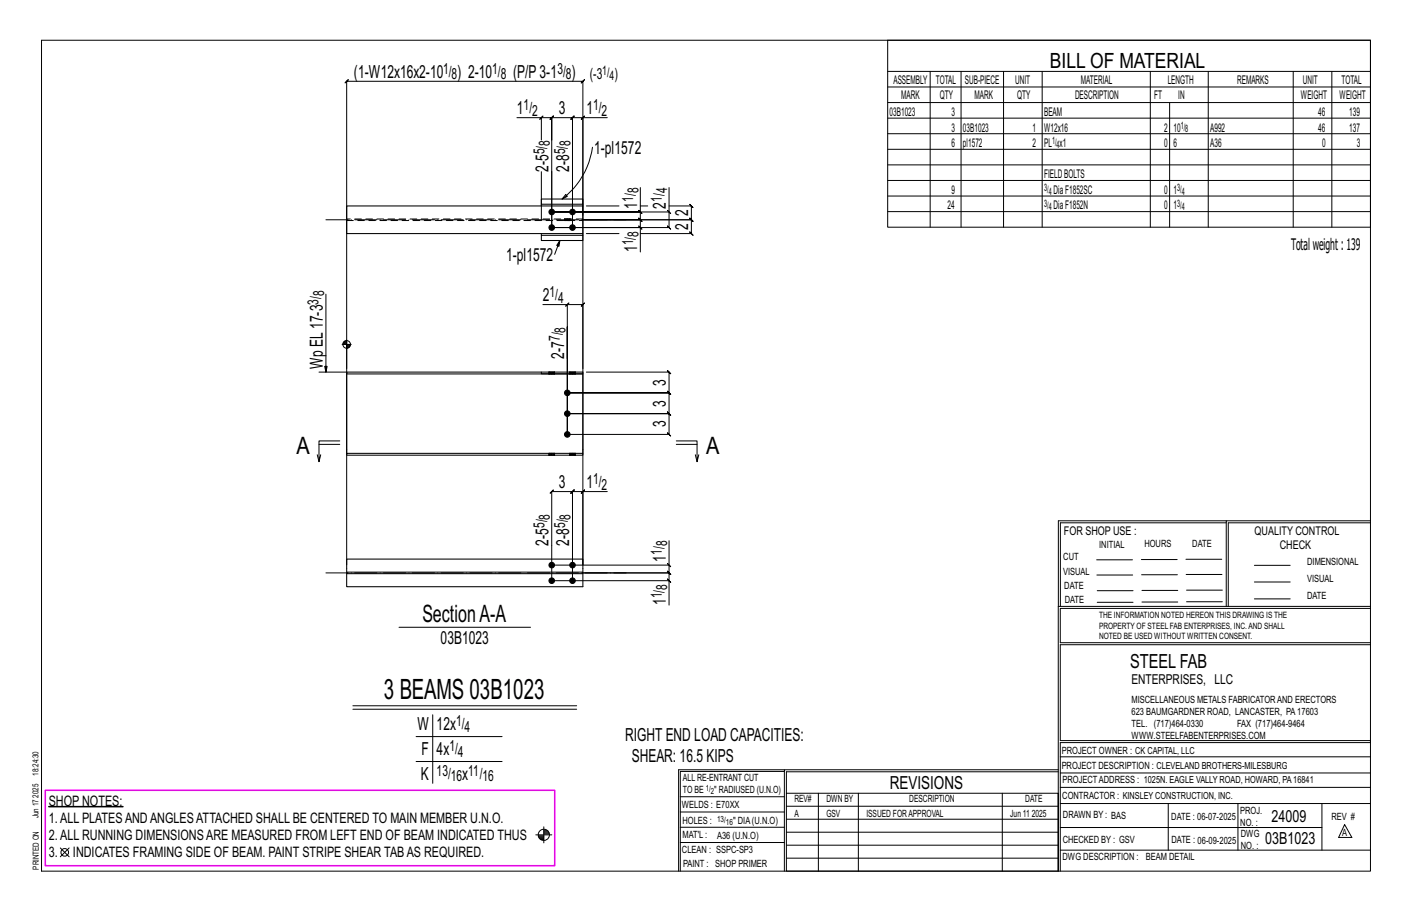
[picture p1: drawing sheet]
<svg xmlns="http://www.w3.org/2000/svg" width="432mm" height="279mm" viewBox="0 0 432 279" stroke-linecap="round" stroke-linejoin="round" font-family="sans-serif">
<g fill="#000" stroke="#000" stroke-width=".31">
<path d="M14.9 246.5h22.7v.2h-22.7z"/>
<circle cx="168.7" cy="69.6" r=".86"/>
<circle cx="168.7" cy="64.8" r=".86"/>
<circle cx="175.1" cy="64.8" r=".86"/>
<circle cx="175.1" cy="69.6" r=".86"/>
<circle cx="173.5" cy="120.1" r=".86"/>
<circle cx="173.5" cy="126.4" r=".86"/>
<circle cx="173.5" cy="132.8" r=".86"/>
<circle cx="168.7" cy="172.8" r=".86"/>
<circle cx="168.7" cy="177.5" r=".86"/>
<circle cx="175.1" cy="177.5" r=".86"/>
<circle cx="175.1" cy="172.8" r=".86"/>
</g>
<g fill="none" stroke="#000" stroke-width=".31">
<path d="M12.7 12.3h406.4v254h-406.4zM271.5 12.3h147.6v57.2h-147.6zM158.1 36h7.4v6.8M165.5 36h3.2l-.5 .5 1-1-.5 .5v6.8v-6.8l-.5 .5 1-1-.5 .5h6.4l-.5 .5 1-1-.5 .5v16.5M166 35.5l-1 1zM178.2 36h-3.1l.5-.5-1 1 .5-.5v33.6M178.7 35.5l-1 1zM185.7 36h-7.5v29.8M271.5 21.8h147.6M271.5 26.6h147.6M271.5 31.4h147.6M271.5 36.1h147.6"/>
<path d="M284.5 21.8v47.7M293.9 21.8v47.7M306.9 21.8v47.7M318.7 21.8v47.7M351.8 21.8v47.7M357.7 31.4v38.1M369.5 21.8v47.7M395.5 21.8v47.7M407.3 21.8v47.7M165.5 52.5v14.7M168.7 52.5v17.1zM168.7 42.8v26.8"/>
<path d="M173 59.4l.5 .6-1.6 .8zM175.1 52.5v17.1zM181.2 45a24 24 0 0 1-9.3 15.8M195.8 57.3v7.5h-27.1h35.9v-7.5M271.5 40.9h147.6M271.5 45.6h147.6M271.5 50.4h147.6M271.5 55.2h147.6M271.5 59.9h147.6M171.2 73.5l-1 1.5 .7 .3 .3-1.8-1.6 4.3M178.2 67.2h17.6l-.5-.5 1 1-.5-.5v2.4M178.2 67.2h33.2l-.5-.5 1 1-.5-.5v4.2l-.5-.5 1 1-.5-.5h-15.6"/>
<path d="M179.3 71.4h10M179.3 63h10M195.3 64.3l1 1zM195.3 69.1l1 1zM195.8 64.8v2.4l-.5-.5 1 1-.5-.5h-17.6M195.8 63h2.3M204.1 64.3l1 1zM204.6 64.8v4.8l-.5-.5 1 1-.5-.5h-35.9h27.1v7.4M204.6 63h6.8l-.5-.5 1 1-.5-.5v4.2l-.5-.5 1 1-.5-.5h-33.2M271.5 64.7h147.6M99.7 89.9v23.8l-.4-1.7h.7l-.3 1.7M166 93.1h7.5v39.7v-32.9v9.7"/>
<path d="M173.5 93.1h4.7l-.5 .5 1-1-.5 .5v19.6M174 92.6l-1 1zM97.6 113.7h8.4M104.6 105.3h2.8M105 104.8v.5M105.2 104.5v.8M105.4 104.3v1M105.6 104.2v1.1M105.8 104.1v1.2M106 103.9v8.8M106.2 105.3v1.1M106.4 105.3v1.1"/>
<path d="M106.7 105.3v1M106.9 105.3v.8M107.1 105.3v.5M179.3 113.7h25.3l-.5-.5 1 1-.5-.5v6.4l-.5-.5 1 1-.5-.5h-31.1h31.1l-.5-.5 1 1-.5-.5v6.3l-.5-.5 1 1-.5-.5h-31.1h31.1l-.5-.5 1 1-.5-.5v6.4l-.5-.5 1 1-.5-.5h-31.1M97 139l.6 2.1M97.6 135.8h6.3M103.9 134.8h-6.3v6.3l.5-2.1M206.8 134.8h6.4v6.3l.5-2.1M206.8 135.8h6.4M212.6 139l.6 2.1M175.1 157.1v-6.8l.5-.5-1 1 .5-.5h-6.4l.5-.5-1 1 .5-.5v16.5M175.1 157.1v20.4"/>
<path d="M178.2 150.3l.5-.5-1 1zM178.2 150.3h-3.1l.5-.5-1 1 .5-.5v6.8M185.7 150.3h-7.5v22.4v-147.9l.5-.5-1 1 .5-.5h-72.2l.5-.5-1 1 .5-.5v147.9M375 159.8h-50.7v25.6M375 159.2h-51.3l-.1 107.1M419.1 159.2h-44.1v26.2M419.1 159.8h-43.5v25.6M168.7 166.8v10.7zM168.7 177.5h35.9v7.5M175.1 166.8v10.7zM204.1 172.3l1 1zM204.1 177l1 1z"/>
<path d="M204.6 165.3v7.5h-35.9M204.6 172.8v2.3l-.5-.5 1 1-.5-.5h-26.4h26.4l-.5-.5 1 1-.5-.5v2.4M335.4 171.1h10.9M335.4 175.8h11M349 171h11M349.1 175.7h11M362.7 171h10.9M362.7 175.6h11M383.6 172.8h11M383.6 177.9h11M122 191.8h40.2M323.7 185.4h95.4"/>
<path d="M335.5 184.1h11M335.5 180.6h11M349.2 184h11M349.2 180.5h11M362.9 180.4h10.9M362.9 184h10.9M383.6 183.1h11M419.1 186h-94.9v10.5h94.9M419.1 197.1h-94.9v29.3h94.9v.6h-94.9v39.3M107.9 215.7h68.5M107.9 216.8h68.5M132.3 218.5v21"/>
<path d="M127.2 225.2h26.3M127.2 232.8h26.3M239.9 235.8h-31.9v30.5M239.9 235.3h-32.4v31M323.6 235.3h-83.7v31M323.6 235.9h-83.1v6.6M324.2 236.3h94.9M324.2 231.4h94.9M18.4 259.2l2.7 2.7M21.1 259.2l-2.7 2.7M163.8 255.2h5M164.6 255.5h1.7"/>
<path d="M164.7 255.8h1.6M164.8 256.1h1.5M165 256.4h1.3M165.4 256.6h.9M166.3 252.8v4.9M166.3 254.1h1.3M166.3 253.8h.9M166.3 254.6h1.6M166.3 254.3h1.5M166.3 254.9h1.7M208 252.9h31.9M208 257.5h31.9"/>
<path d="M208 243.6h31.9M208 248.2h31.9M240.5 242.5h83.1v23.8h-83.1zM240.5 258.4h83.1M240.5 254.4h83.1M240.5 250.4h83.1M240.5 246.5h83.1M250.3 242.5v23.8M262.5 242.5v23.8M306.5 242.5v23.8M324.2 253h80.1M324.2 245.6h94.9"/>
<path d="M324.2 259.9h94.9M324.2 240.7h94.9M357.3 245.6v14.3M378.6 245.6v14.3M404.3 245.6v14.3M411.2 252.1l2.2 3.9h-4zM240.5 262.3h83.1"/>
<circle cx="106" cy="105.3" r="1.16"/>
<circle cx="166.3" cy="255.2" r="1.71"/>
<circle cx="19.8" cy="260.6" r="1.17"/>
</g>
<path d="M13.8 241.6h155.8v23h-155.8z" fill="none" stroke="#f0f" stroke-width=".5"/>
<g fill="none" stroke="#000" stroke-width=".32">
<path d="M106 63h72.2v8.4h-72.2zM165.5 71.9h12.7v1.6h-12.7zM165.5 60.8h12.7v1.6h-12.7zM165.5 62.4v.6M165.5 71.4v.5M172.6 66.9h.1M172.6 67.4h.1M174.3 66.9h.1M174.3 67.4h.1M178.2 62.4v.6M178.2 71.4v.5M106 114.3v24.3"/>
<path d="M165.5 113.7v.6h12.7v-.6h-72.2v.6h72.2v24.3M167.9 113.7h.1M167.9 114.3h.1M169.6 113.7h.1M169.6 114.3h.1M174.2 113.7h.1M174.2 114.3h.1M175.9 113.7h.1M175.9 114.3h.1M106 138.6h72.2v.5h-72.2zM167.9 138.6h.1M167.9 139.1v.1"/>
<path d="M169.6 138.6h.1M169.6 139.1v.1M174.2 138.6h.1M174.2 139.1v.1M175.9 138.6h.1M175.9 139.1v.1M106 174.9h72.2v.5h-72.2zM106 175.4v4h72.2v-4M106 174.9v-4h72.2v4"/>
</g>
<g fill="none" stroke="#000" stroke-width=".31" stroke-dasharray="2 1.4">
<path d="M106 67.4h72.2M172.6 66.9h.1M172.6 66.9v.5M172.7 67.4h-.1M172.9 67.4h-.2v-.5h.2M173.2 66.9h.3v.5h-.3zM173.2 67.4h-.3v-.5h.3M173.5 67.4h.3v-.5h.3M173.5 66.9h.3M173.8 67.4h.3v-.5h.2M174.1 67.4h.2v-.5M174.3 67.4v-.5"/>
<path d="M174.3 67.4h.1M178.2 66.9h-72.2M167.9 113.7v.6M167.9 113.7h.1M168.1 113.7h-.2v.6M168.4 113.7h-.3v.6h-.2M168.7 113.7h.4v.6h-.4zM168.7 113.7h-.3v.6h-.3M168.7 114.3h-.3M169.1 113.7h.2v.6h-.2M169.3 113.7h.2v.6h-.2M169.5 113.7h.1"/>
<path d="M169.6 114.3h-.1M169.6 114.3v-.6M174.2 113.7v.6M174.2 113.7h.1M174.5 113.7h-.2l-.1 .6M174.7 113.7h-.2v.6h-.2M175.1 113.7h.3v.6h-.3zM175.1 113.7h-.4v.6h-.2M175.1 114.3h-.4M175.4 113.7h.3v.6h-.3M175.7 113.7h.2v.6h-.2M175.9 113.7h.1"/>
<path d="M175.9 114.3h.1M175.9 114.3v-.6M167.9 138.6h.1M167.9 138.6v.5M167.9 139.2h.1M168.1 139.2h-.2v-.6h.2M168.4 138.6h.3v.6h-.3zM168.4 139.2h-.3v-.6h.3M168.7 139.2h.4v-.6h.2M168.7 138.6h.4M169.1 139.2h.2v-.6h.2M169.3 139.2h.2l.1-.6"/>
<path d="M169.6 139.1v-.5M169.6 139.2h-.1M174.2 138.6h.1M174.2 138.6v.5M174.3 139.2h-.1M174.5 139.2h-.2v-.6h.2M174.7 138.6h.4v.6h-.4zM174.7 139.2h-.2v-.6h.2M175.1 139.2h.3v-.6h.3M175.1 138.6h.3M175.4 139.2h.3v-.6h.2M175.7 139.2h.2v-.6"/>
<path d="M175.9 139.1v-.5M175.9 139.2h.1"/>
</g>
<path d="M99.7 67.2h91.8M99.7 175.1h91.8" fill="none" stroke="#000" stroke-width=".31" stroke-dasharray="6.8 1 0 1"/>
<text font-size="8.6" x="117.4" y="213.8">3 BEAMS 03B1023</text>
<g font-size="7.3">
<text x="90.7" y="138.7">A</text>
<text x="215.9" y="138.7">A</text>
<text x="129.2" y="190">SectionA-A</text>
</g>
<text font-size="6.4" x="321.1" y="20.7">BILL OF MATERIAL</text>
<text font-size="5.9" x="345.6" y="204.1">STEEL FAB</text>
<g font-size="5.5">
<text x="108.2" y="23.9">(1-W12x16x2-10</text>
<text x="139.9" y="23.9">) 2-10</text>
<text x="156.9" y="23.9">(P/P3-1</text>
<text x="174.8" y="23.9">)</text>
<text x="158.1" y="35">1</text>
<text x="170.9" y="35">3</text>
<text x="179.3" y="35">1</text>
<text x="181.7" y="46.9">1-pl1572</text>
<text x="167.7" y="52.5" transform="rotate(-90 167.7 52.5)">2-5</text>
<text x="174.1" y="52.5" transform="rotate(-90 174.1 52.5)">2-8</text>
<text x="194.8" y="63.7" transform="rotate(-90 194.8 63.7)">1</text>
<text x="203.6" y="63.7" transform="rotate(-90 203.6 63.7)">2</text>
<text x="210.4" y="70.3" transform="rotate(-90 210.4 70.3)">2</text>
<text x="210.4" y="66.1" transform="rotate(-90 210.4 66.1)">2</text>
<text x="194.8" y="77" transform="rotate(-90 194.8 77)">1</text>
<text x="154.7" y="79.7">1-pl1572</text>
<text x="166" y="92.1">2</text>
<text x="98.7" y="112.7" transform="rotate(-90 98.7 112.7)">Wp EL17-3</text>
<text x="172.5" y="109.6" transform="rotate(-90 172.5 109.6)">2-7</text>
<text x="203.6" y="117.9" transform="rotate(-90 203.6 117.9)">3</text>
<text x="203.6" y="124.3" transform="rotate(-90 203.6 124.3)">3</text>
<text x="203.6" y="130.6" transform="rotate(-90 203.6 130.6)">3</text>
<text x="170.9" y="149.3">3</text>
<text x="179.3" y="149.3">1</text>
<text x="167.7" y="166.8" transform="rotate(-90 167.7 166.8)">2-5</text>
<text x="174.1" y="166.8" transform="rotate(-90 174.1 166.8)">2-8</text>
<text x="203.6" y="171.7" transform="rotate(-90 203.6 171.7)">1</text>
<text x="203.6" y="185" transform="rotate(-90 203.6 185)">1</text>
<text x="134.8" y="196.7">03B1023</text>
<text x="127.7" y="223.2">W</text>
<text x="133.5" y="223.2">12x</text>
<text x="191.2" y="226.5">RIGHT END LOAD CAPACITIES:</text>
<text x="128.9" y="230.8">F</text>
<text x="133.5" y="230.8">4x</text>
<text x="193.2" y="233">SHEAR: 16.5 KIPS</text>
<text x="128.7" y="238.5">K</text>
<text x="141.4" y="238.5">x</text>
<text x="272.2" y="241.1">REVISIONS</text>
</g>
<g font-size="5.1">
<text x="388.9" y="251.3">24009</text>
<text x="386.9" y="258.1">03B1023</text>
</g>
<text font-size="4.9" x="394.8" y="76.4">Totalweight : 139</text>
<g font-size="4.7">
<text x="135.5" y="22.6">1/</text>
<text x="150.5" y="22.6">1/</text>
<text x="170.4" y="22.6">3/</text>
<text x="138.1" y="24.3">8</text>
<text x="153.1" y="24.3">8</text>
<text x="173.1" y="24.3">8</text>
<text x="180.4" y="24">(-3</text>
<text x="187.9" y="24">)</text>
<text x="160.1" y="33.7">1/</text>
<text x="162.7" y="35.4">2</text>
<text x="181.4" y="33.7">1/</text>
<text x="184" y="35.4">2</text>
<text x="166.5" y="47.2" transform="rotate(-90 166.5 47.2)">5/</text>
<text x="168.1" y="44.5" transform="rotate(-90 168.1 44.5)">8</text>
<text x="172.8" y="47.2" transform="rotate(-90 172.8 47.2)">5/</text>
<text x="174.5" y="44.5" transform="rotate(-90 174.5 44.5)">8</text>
<text x="195.2" y="59.1" transform="rotate(-90 195.2 59.1)">8</text>
<text x="204" y="59.1" transform="rotate(-90 204 59.1)">4</text>
<text x="193.6" y="61.7" transform="rotate(-90 193.6 61.7)">1/</text>
<text x="202.4" y="61.7" transform="rotate(-90 202.4 61.7)">1/</text>
<text x="193.6" y="75" transform="rotate(-90 193.6 75)">1/</text>
<text x="195.2" y="72.4" transform="rotate(-90 195.2 72.4)">8</text>
<text x="97.4" y="93.2" transform="rotate(-90 97.4 93.2)">3/</text>
<text x="99.1" y="90.6" transform="rotate(-90 99.1 90.6)">8</text>
<text x="168.1" y="90.9">1/</text>
<text x="170.7" y="92.5">4</text>
<text x="172.9" y="101.7" transform="rotate(-90 172.9 101.7)">8</text>
<text x="171.3" y="104.3" transform="rotate(-90 171.3 104.3)">7/</text>
<text x="181.4" y="148">1/</text>
<text x="184" y="149.7">2</text>
<text x="166.5" y="161.5" transform="rotate(-90 166.5 161.5)">5/</text>
<text x="168.1" y="158.8" transform="rotate(-90 168.1 158.8)">8</text>
<text x="172.8" y="161.5" transform="rotate(-90 172.8 161.5)">5/</text>
<text x="174.5" y="158.8" transform="rotate(-90 174.5 158.8)">8</text>
<text x="204" y="167" transform="rotate(-90 204 167)">8</text>
<text x="202.4" y="169.6" transform="rotate(-90 202.4 169.6)">1/</text>
<text x="202.4" y="182.9" transform="rotate(-90 202.4 182.9)">1/</text>
<text x="204" y="180.3" transform="rotate(-90 204 180.3)">8</text>
<text x="139.5" y="222">1/</text>
<text x="142.1" y="223.6">4</text>
<text x="137.4" y="229.6">1/</text>
<text x="140" y="231.3">4</text>
<text x="133.5" y="237.2">13/</text>
<text x="137.9" y="238.9">16</text>
<text x="143.2" y="237.2">11/</text>
<text x="147.6" y="238.9">16</text>
</g>
<g font-size="4.4">
<text x="14.9" y="251.5">1.ALL PLATESANDANGLESATTACHED SHALL BE CENTERED TO MAIN MEMBER U.N.O.</text>
<text x="14.9" y="246.3">SHOP NOTES:</text>
<text x="14.9" y="256.7">2.ALL RUNNING DIMENSIONSARE MEASURED FROM LEFT END OF BEAM INDICATED THUS</text>
<text x="14.9" y="262">3.</text>
<text x="22.3" y="262">INDICATES FRAMING SIDE OF BEAM. PAINT STRIPE SHEAR TABAS REQUIRED.</text>
</g>
<text font-size="4.2" x="346" y="209.1">ENTERPRISES, LLC</text>
<g font-size="4">
<text x="184.2" y="22.9">1/</text>
<text x="186.4" y="24.4">4</text>
</g>
<g font-size="3.7">
<text x="273.2" y="25.6">ASSEMBLY</text>
<text x="286.2" y="25.6">TOTAL</text>
<text x="295.1" y="25.6">SUB-PIECE</text>
<text x="310.4" y="25.6">UNIT</text>
<text x="330.5" y="25.6">MATERIAL</text>
<text x="357.1" y="25.6">LENGTH</text>
<text x="378.3" y="25.6">REMARKS</text>
<text x="398.4" y="25.6">UNIT</text>
<text x="410.2" y="25.6">TOTAL</text>
<text x="272.1" y="35.5">03B1023</text>
<text x="275.6" y="30.4">MARK</text>
<text x="287.4" y="30.4">QTY</text>
<text x="290.9" y="35.5">3</text>
<text x="298" y="30.4">MARK</text>
<text x="311" y="30.4">QTY</text>
<text x="319.3" y="35.5">BEAM</text>
<text x="328.7" y="30.4">DESCRIPTION</text>
<text x="353" y="30.4">FT</text>
<text x="360.3" y="30.4">IN</text>
<text x="397.8" y="30.4">WEIGHT</text>
<text x="403.2" y="35.5">46</text>
<text x="409.6" y="30.4">WEIGHT</text>
<text x="412.6" y="35.5">139</text>
<text x="290.9" y="40.2">3</text>
<text x="294.5" y="40.2">03B1023</text>
<text x="315.8" y="40.2">1</text>
<text x="319.3" y="40.2">W12x16</text>
<text x="356" y="40.2">2</text>
<text x="358.9" y="40.2">10</text>
<text x="370.1" y="40.2">A992</text>
<text x="403.2" y="40.2">46</text>
<text x="412.6" y="40.2">137</text>
<text x="290.9" y="45">6</text>
<text x="294.5" y="45">pl1572</text>
<text x="315.8" y="45">2</text>
<text x="319.3" y="45">PL x1</text>
<text x="356" y="45">0</text>
<text x="358.9" y="45">6</text>
<text x="370.1" y="45">A36</text>
<text x="404.3" y="45">0</text>
<text x="415" y="45">3</text>
<text x="290.9" y="59.3">9</text>
<text x="319.3" y="54.5">FIELDBOLTS</text>
<text x="322.2" y="59.3">DiaF1852SC</text>
<text x="356" y="59.3">0</text>
<text x="358.9" y="59.3">1</text>
<text x="289.8" y="64">24</text>
<text x="322.2" y="64">DiaF1852N</text>
<text x="356" y="64">0</text>
<text x="358.9" y="64">1</text>
<text x="325.3" y="163.4">FOR SHOP USE :</text>
<text x="383.7" y="163.4">QUALITY CONTROL</text>
<text x="391.4" y="167.8">CHECK</text>
</g>
<g font-size="3.1">
<text x="361.1" y="39.4">1/</text>
<text x="362.5" y="40.5">8</text>
<text x="321.7" y="44.1">1/</text>
<text x="323.1" y="45.3">4</text>
<text x="319.3" y="58.4">3/</text>
<text x="320.7" y="59.5">4</text>
<text x="360" y="58.4">3/</text>
<text x="361.4" y="59.5">4</text>
<text x="319.3" y="63.2">3/</text>
<text x="320.7" y="64.3">4</text>
<text x="360" y="63.2">3/</text>
<text x="361.4" y="64.3">4</text>
<text x="336.2" y="167.4">INITIAL</text>
<text x="350" y="167.1">HOURS</text>
<text x="364.6" y="167.2">DATE</text>
<text x="325.2" y="171.3">CUT</text>
<text x="399.8" y="172.8">DIMENSIONAL</text>
<text x="325.1" y="175.8">VISUAL</text>
<text x="399.8" y="177.9">VISUAL</text>
<text x="325.5" y="180">DATE</text>
<text x="325.7" y="184.4">DATE</text>
<text x="399.8" y="183.1">DATE</text>
<text x="346" y="215">MISCELLANEOUS METALS FABRICATORAND ERECTORS</text>
<text x="346" y="218.6">623 BAUMGARDNER ROAD, LANCASTER, PA17603</text>
<text x="346" y="225.8">WWW.STEELFABENTERPRISES.COM</text>
<text x="346" y="222.2">TEL. (717)464-0330</text>
<text x="378.3" y="222.2">FAX (717)464-9464</text>
<text x="324.7" y="230.5">PROJECT OWNER : CK CAPITAL, LLC</text>
<text x="208.8" y="238.8">ALL RE-ENTRANT CUT</text>
<text x="324.7" y="235.1">PROJECT DESCRIPTION : CLEVELAND BROTHERS-MILESBURG</text>
<text x="324.9" y="239.5">PROJECTADDRESS : 1025N. EAGLE VALLY ROAD, HOWARD, PA16841</text>
<text x="208.8" y="242.5">TO BE</text>
<text x="218.4" y="242.5">&quot; RADIUSED (U.N.O)</text>
<text x="242.9" y="245.3">REV#</text>
<text x="252.7" y="245.3">DWN BY</text>
<text x="278.1" y="245.3">DESCRIPTION</text>
<text x="313.5" y="245.3">DATE</text>
<text x="324.9" y="244.2">CONTRACTOR : KINSLEY CONSTRUCTION, INC.</text>
<text x="208.5" y="247">WELDS : E70XX</text>
<text x="208.7" y="251.7">HOLES :</text>
<text x="224.2" y="251.8">&quot; DIA(U.N.O)</text>
<text x="242.9" y="249.9">A</text>
<text x="252.7" y="249.9">GSV</text>
<text x="264.9" y="249.9">ISSUED FORAPPROVAL</text>
<text x="309" y="249.9">Jun 11</text>
<text x="315.5" y="249.9">2025</text>
<text x="325.1" y="250">DRAWN BY : BAS</text>
<text x="358.2" y="250.5">DATE : 06-07-2025</text>
<text x="379.3" y="248.9">PROJ.</text>
<text x="407.2" y="250.5">REV #</text>
<text x="208.7" y="256.3">MAT'L :</text>
<text x="219.3" y="256.4">A36 (U.N.O)</text>
<text x="325" y="257.6">CHECKED BY : GSV</text>
<text x="358.3" y="257.7">DATE : 06-09-2025</text>
<text x="379.3" y="252.5">NO. :</text>
<text x="379.5" y="255.9">DWG</text>
<text x="410.5" y="255.5">A</text>
<text x="208.6" y="260.7">CLEAN : SSPC-SP3</text>
<text x="324.9" y="262.9">DWG DESCRIPTION :</text>
<text x="350.4" y="263">BEAM DETAIL</text>
<text x="379.5" y="259.5">NO. :</text>
<text x="208.9" y="265">PAINT : SHOP PRIMER</text>
</g>
<g font-size="2.7">
<text x="336.1" y="189">THE INFORMATION NOTED HEREON THIS DRAWING IS THE</text>
<text x="336.1" y="195.4">NOTED BE USED WITHOUT WRITTEN CONSENT.</text>
<text x="336.1" y="192.2">PROPERTY OF STEEL FAB ENTERPRISES, INC.AND SHALL</text>
</g>
<g font-size="2.6">
<text x="215.9" y="241.8">1/</text>
<text x="217.4" y="242.7">2</text>
<text x="219.3" y="251.1">13/</text>
<text x="222" y="252.1">16</text>
</g>
<g font-size="2.5">
<text x="11.7" y="237.1" transform="rotate(-90 11.7 237.1)">18:24:30</text>
<text x="11.8" y="243.8" transform="rotate(-90 11.8 243.8)">2025</text>
<text x="11.8" y="250.1" transform="rotate(-90 11.8 250.1)">Jun 17</text>
<text x="11.9" y="265.8" transform="rotate(-90 11.9 265.8)">PRINTED ON</text>
</g>
</svg>
